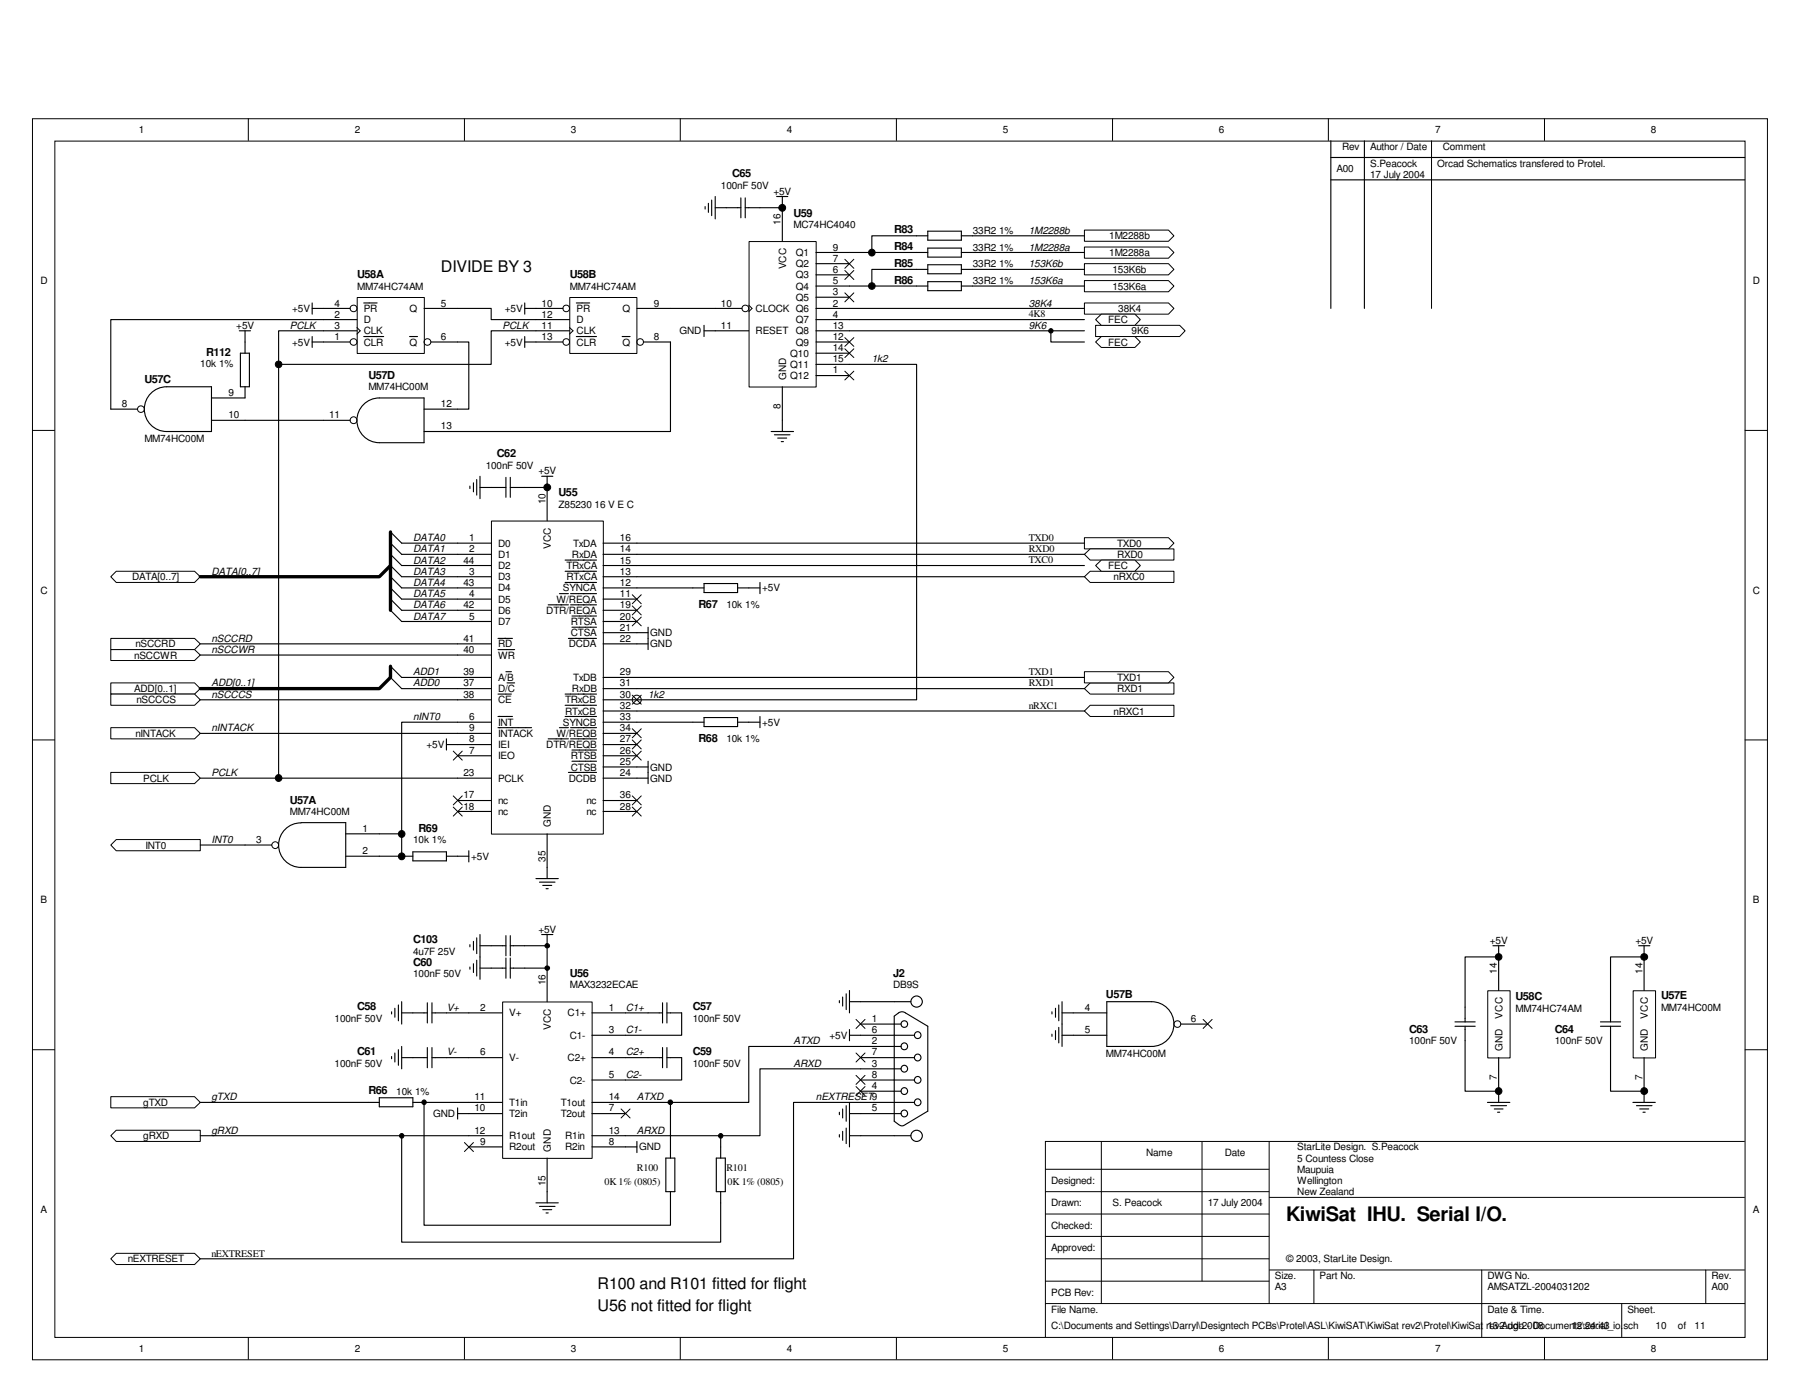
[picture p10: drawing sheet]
<svg xmlns="http://www.w3.org/2000/svg" width="279mm" height="216mm" viewBox="0 0 279 216" stroke-linecap="round" stroke-linejoin="round" font-family="sans-serif">
<g fill="none" stroke="#000" stroke-width=".16">
<path d="M5 18.4h269.2v192.5h-269.2zM38.5 18.4v3.4M72.1 18.4v3.4M105.5 18.4v3.4M139.1 18.4v3.4M172.6 18.4v3.4M206.1 18.4v3.4M239.6 18.4v3.4M8.5 21.9h262.2v185.5h-262.2zM222.1 21.8v26M5 66.8h3.5M270.7 66.8h3.5"/>
<path d="M5 114.8h3.5M270.7 114.8h3.5M5 162.8h3.5M170.9 177v25.2M186.5 177v21.7M196.9 177v25.2M270.7 177h-108.5v30.4M270.7 162.8h3.5M162.2 181.4h34.7M162.2 191.8h34.7M162.2 184.8h34.7M162.2 188.3h34.7"/>
<path d="M162.2 195.2h34.7M162.2 198.7h34.7M196.9 185.7h73.8M196.9 197h73.8M203.8 197v5.2M229.9 197v10.4M264.6 197v5.2M38.5 207.4v3.5M72.1 207.4v3.5M105.5 207.4v3.5M139.1 207.4v3.5M162.2 202.2h108.5"/>
<path d="M172.6 207.4v3.5M206.1 207.4v3.5M239.6 207.4v3.5M251.6 202.2v5.2"/>
</g>
<path d="M206.5 21.8v26M206.5 24.4h64.2M211.7 21.8v26" fill="none" stroke="#000" stroke-width=".17"/>
<path d="M17.2 105.9h13l.9 .9-.9 .9h-13z" fill-rule="evenodd" fill="#fff"/>
<path d="M17.2 105.9h13l.9 .9-.9 .9h-13z" fill="none" stroke="#000" stroke-width=".16"/>
<path d="M17.2 89.5l.8-.9h12.2l.9 .9-.9 .8h-12.2z" fill-rule="evenodd" fill="#fff"/>
<path d="M17.2 89.5l.8-.9h12.2l.9 .9-.9 .8h-12.2z" fill="none" stroke="#000" stroke-width=".16"/>
<path d="M17.2 99h13l.9 .9-.9 .9h-13z" fill-rule="evenodd" fill="#fff"/>
<path d="M17.2 99h13l.9 .9-.9 .9h-13z" fill="none" stroke="#000" stroke-width=".16"/>
<path d="M17.2 100.8h13l.9 .8-.9 .8h-13z" fill-rule="evenodd" fill="#fff"/>
<path d="M17.2 100.8h13l.9 .8-.9 .8h-13z" fill="none" stroke="#000" stroke-width=".16"/>
<path d="M17.2 107.7h13l.9 .8-.9 .9h-13z" fill-rule="evenodd" fill="#fff"/>
<path d="M17.2 107.7h13l.9 .8-.9 .9h-13z" fill="none" stroke="#000" stroke-width=".16"/>
<path d="M17.2 131.1l.8-.9h13.1v1.8h-13.1z" fill-rule="evenodd" fill="#fff"/>
<path d="M17.2 131.1l.8-.9h13.1v1.8h-13.1z" fill="none" stroke="#000" stroke-width=".16"/>
<path d="M17.2 112.9h13l.9 .8-.9 .9h-13z" fill-rule="evenodd" fill="#fff"/>
<path d="M17.2 112.9h13l.9 .8-.9 .9h-13z" fill="none" stroke="#000" stroke-width=".16"/>
<path d="M17.2 170.1h13l.9 .9-.9 .8h-13z" fill-rule="evenodd" fill="#fff"/>
<path d="M17.2 170.1h13l.9 .9-.9 .8h-13z" fill="none" stroke="#000" stroke-width=".16"/>
<path d="M17.2 176.1l.8-.8h13.1v1.7h-13.1z" fill-rule="evenodd" fill="#fff"/>
<path d="M17.2 176.1l.8-.8h13.1v1.7h-13.1z" fill="none" stroke="#000" stroke-width=".16"/>
<path d="M17.2 119.8h13l.9 .9-.9 .8h-13z" fill-rule="evenodd" fill="#fff"/>
<path d="M17.2 119.8h13l.9 .9-.9 .8h-13z" fill="none" stroke="#000" stroke-width=".16"/>
<path d="M168.2 83.4h13.1l.8 .8-.8 .9h-13.1z" fill-rule="evenodd" fill="#fff"/>
<path d="M168.2 83.4h13.1l.8 .8-.8 .9h-13.1z" fill="none" stroke="#000" stroke-width=".16"/>
<path d="M168.2 47h13.1l.8 .8-.8 .9h-13.1z" fill-rule="evenodd" fill="#fff"/>
<path d="M168.2 47h13.1l.8 .8-.8 .9h-13.1z" fill="none" stroke="#000" stroke-width=".16"/>
<path d="M170 50.5h13l.9 .8-.9 .9h-13z" fill-rule="evenodd" fill="#fff"/>
<path d="M170 50.5h13l.9 .8-.9 .9h-13z" fill="none" stroke="#000" stroke-width=".16"/>
<path d="M168.2 86l.9-.9h13v1.8h-13z" fill-rule="evenodd" fill="#fff"/>
<path d="M168.2 86l.9-.9h13v1.8h-13z" fill="none" stroke="#000" stroke-width=".16"/>
<path d="M168.2 89.5l.9-.9h13v1.7h-13z" fill-rule="evenodd" fill="#fff"/>
<path d="M168.2 89.5l.9-.9h13v1.7h-13z" fill="none" stroke="#000" stroke-width=".16"/>
<path d="M168.2 38.3h13.1l.8 .9-.8 .8h-13.1z" fill-rule="evenodd" fill="#fff"/>
<path d="M168.2 38.3h13.1l.8 .9-.8 .8h-13.1z" fill="none" stroke="#000" stroke-width=".16"/>
<path d="M168.2 43.5h13.1l.8 .9-.8 .9h-13.1z" fill-rule="evenodd" fill="#fff"/>
<path d="M168.2 43.5h13.1l.8 .9-.8 .9h-13.1z" fill="none" stroke="#000" stroke-width=".16"/>
<path d="M168.2 106.8l.9-.9h13v1.8h-13z" fill-rule="evenodd" fill="#fff"/>
<path d="M168.2 106.8l.9-.9h13v1.8h-13z" fill="none" stroke="#000" stroke-width=".16"/>
<path d="M168.2 110.3l.9-.9h13v1.7h-13z" fill-rule="evenodd" fill="#fff"/>
<path d="M168.2 110.3l.9-.9h13v1.7h-13z" fill="none" stroke="#000" stroke-width=".16"/>
<path d="M168.2 35.7h13.1l.8 .9-.8 .8h-13.1z" fill-rule="evenodd" fill="#fff"/>
<path d="M168.2 35.7h13.1l.8 .9-.8 .8h-13.1z" fill="none" stroke="#000" stroke-width=".16"/>
<path d="M168.2 40.9h13.1l.8 .9-.8 .8h-13.1z" fill-rule="evenodd" fill="#fff"/>
<path d="M168.2 40.9h13.1l.8 .9-.8 .8h-13.1z" fill="none" stroke="#000" stroke-width=".16"/>
<path d="M168.2 104.2h13.1l.8 .9-.8 .8h-13.1z" fill-rule="evenodd" fill="#fff"/>
<path d="M168.2 104.2h13.1l.8 .9-.8 .8h-13.1z" fill="none" stroke="#000" stroke-width=".16"/>
<path d="M17.2 195.2l.8-.8h12.2l.9 .8-.9 .9h-12.2z" fill-rule="evenodd" fill="#fff"/>
<path d="M17.2 195.2l.8-.8h12.2l.9 .8-.9 .9h-12.2z" fill="none" stroke="#000" stroke-width=".16"/>
<path d="M76.3 80.9h17.3v48.5h-17.3z" fill="#fff"/>
<g fill="none" stroke="#000" stroke-width=".16">
<path d="M76.2 80.8h17.4v48.6h-17.4zM70.3 116.5l1.4 1.4M71.7 116.5l-1.4 1.4M70.3 125.2l1.4 1.4M70.3 123.4l1.4 1.4M71.7 125.2l-1.4 1.4M71.7 123.4l-1.4 1.4M98.1 123.4l1.4 1.4M98.1 125.2l1.4 1.4M99.5 123.4l-1.4 1.4M99.5 125.2l-1.4 1.4"/>
<circle cx="21.9" cy="63.5" r=".52"/>
<circle cx="42.7" cy="131.1" r=".52"/>
<circle cx="182.7" cy="158.8" r=".52"/>
</g>
<g fill="none" stroke="#000" stroke-width=".17">
<path d="M17.2 63.5h4.1M23.4 61a3.5 3.5 0 0 1 2.5-1h6.9v6.9h-6.9a3.5 3.5 0 0 1-3.2-2.1 3.5 3.5 0 0 1 .7-3.8zM32.8 61.7h5.2M32.8 65.2h5.2M72.9 75.4v.4M73.4 74.9v1.4M74 74.4v2.4M74.5 75.6h4M74.5 73.9v3.4M78.5 74v3.1M79.2 75.6h5.7M79.2 74v3.1"/>
<path d="M84 73.9h1.8M84.9 73.9v6.9M31.1 99.9h45.1M60.6 82.5l1.7 1.7h13.9M60.6 84.2l1.7 1.8h13.9M60.6 86l1.7 1.7h13.9M60.6 87.7l1.7 1.8h13.9M60.6 89.5l1.7 1.7h13.9M60.6 91.2l1.7 1.7h13.9M60.6 92.9l1.7 1.8h13.9M60.6 94.7l1.7 1.7h13.9M77.3 99h2.2"/>
<path d="M85 93.8h3.2M86.8 92.1h1.4M87.7 86.9h4.8M87.7 88.6h4.8M87.7 90.3h4.8M88.2 99h4.3M88.5 92.1h4M88.5 93.8h4M88.7 95.5h3.8M88.7 97.3h3.8M93.6 84.2h5.2M93.6 86h5.2"/>
<path d="M93.6 87.7h5.2M93.6 89.5h5.2M93.6 91.2h5.2M93.6 92.9h5.2M93.6 94.7h5.2M93.6 96.4h5.2M93.6 99.9h5.2M93.6 98.1h5.2M31.1 101.6h45.1M31.1 108.5h45.1M31.1 113.7h45.1M60.6 103.3l1.7 1.8h13.9"/>
<path d="M60.6 105.1l1.7 1.7h13.9M69.3 115.5h6.9M69.3 114.6v1.7M71 112h5.2M71 117.2h5.2M77.3 100.8h2.5M77.3 107.7h2M77.3 111.1h2.2M77.3 112.9h5.2M78.5 104.2h.8M78.7 105.9h1.1M85 114.6h3.2"/>
<path d="M86.8 112.9h1.4M87.7 107.7h4.8M87.7 111.1h4.8M87.7 109.4h4.8M88.2 119.8h4.3M88.5 112.9h4M88.5 114.6h4M88.7 116.3h3.8M88.7 118.1h3.8M93.6 105.1h5.2M93.6 106.8h5.2M93.6 108.5h5.2"/>
<path d="M93.6 112h5.2M93.6 113.7h5.2M93.6 115.5h5.2M93.6 117.2h5.2M93.6 110.3h5.2M93.6 119h5.2M31.1 120.7h45.1M38 131.1h4.2M46.7 127.6h6.9v6.9h-6.9a3.5 3.5 0 0 1-3.5-3.4 3.5 3.5 0 0 1 3.5-3.5M53.6 129.3h5.2M53.6 132.8h5.2M71 124.2h5.2"/>
<path d="M71 125.9h5.2M83.1 136.3h3.5M83.7 136.8h2.4M84.2 137.3h1.4M84.7 137.8h.3M84.9 129.3v7M93.6 120.7h5.2M93.6 124.2h5.2M93.6 125.9h5.2M166.5 157.1h5.2M171.7 155.4h6.9a3.5 3.5 0 0 1 3.5 3.4 3.5 3.5 0 0 1-3.5 3.5h-6.9zM183.2 158.8h4.1"/>
<path d="M166.5 160.6h5.2"/>
</g>
<path d="M60.6 87.7l-1.8 1.8h-27.7M60.6 82.5v12.2M60.6 103.3v1.8l-1.8 1.7h-27.7" fill="none" stroke="#000" stroke-width=".52"/>
<path d="M253.4 153.7h3.4v10.4h-3.4z" fill="#fff"/>
<path d="M253.4 153.7h3.4v10.4h-3.4z" fill="none" stroke="#000" stroke-width=".16"/>
<g fill="none" stroke="#000" stroke-width=".17">
<path d="M98.8 86h69.4M98.8 84.2h69.4M71 112h-8.7v20.8h-3.5M98.8 106.8h69.4M98.8 105.1h69.4M31.1 131.1h6.9M58.8 129.3h3.5M62.3 132.8h1.8M64.1 132.1h5.2v1.4h-5.2zM69.3 132.8h3.4M72.7 132v1.7M248.3 159.2h3.1"/>
<path d="M248.3 158.5h3.1M249.9 159.2v10h5.2M254.2 146.7h1.7M255.1 148.4h-5.2v10.1M255.1 146.7v6.9M253.3 171h3.5M253.9 171.5h2.4M254.4 172h1.4M254.9 172.5h.3M255.1 164v7"/>
</g>
<path d="M55.5 46.2h10.3v8.6h-10.3z" fill="#fff"/>
<g fill="none" stroke="#000" stroke-width=".16">
<path d="M55.4 50.8l.5 .5-.5 .5M55.4 46.1h10.4v8.7h-10.4z"/>
<circle cx="54.9" cy="53" r=".52"/>
<circle cx="54.9" cy="47.8" r=".52"/>
<circle cx="66.3" cy="53" r=".52"/>
</g>
<path d="M50.2 47.8h4.1M50.2 51.3h5.2M50.2 49.6h5.2M50.2 53h4.1M56.4 47h2.1M56.4 52.2h3.1M63.5 52.2h1.3M65.8 47.8h5.2M66.8 53h4.2" fill="none" stroke="#000" stroke-width=".17"/>
<path d="M88.4 46.2h10.4v8.6h-10.4z" fill="#fff"/>
<g fill="none" stroke="#000" stroke-width=".16">
<path d="M88.3 50.8l.6 .5-.6 .5M88.4 46.1h10.4v8.7h-10.4z"/>
<circle cx="87.8" cy="53" r=".51"/>
<circle cx="87.8" cy="47.8" r=".51"/>
<circle cx="99.3" cy="53" r=".51"/>
</g>
<path d="M83.1 47.8h4.2M83.1 51.3h5.2M83.1 49.6h5.2M83.1 53h4.2M89.4 47h2.1M89.4 52.2h3.1M96.5 52.2h1.2M98.8 47.8h5.2M99.8 53h4.2" fill="none" stroke="#000" stroke-width=".17"/>
<path d="M230.8 153.7h3.5v10.4h-3.5z" fill="#fff"/>
<g fill="none" stroke="#000" stroke-width=".16">
<path d="M186.6 158.1l1.4 1.4M188 158.1l-1.4 1.4M230.8 153.7h3.5v10.4h-3.5z"/>
<circle cx="54.8" cy="65.2" r=".53"/>
</g>
<g fill="none" stroke="#000" stroke-width=".17">
<path d="M48.4 47v1.7M48.4 52.2v1.7M48.4 47.8h1.8M48.4 53h1.8M50.2 51.3h-7v69.4M71 53h1.7v10.5h-6.9M71 47.8h5.2v1.8h6.9M81.4 47.8h1.7M81.4 53h1.7M81.4 47v1.7M81.4 52.2v1.7M83.1 51.3h-6.9v5.2h-33"/>
<path d="M104 53v13.9h-38.2M104 47.8h7M50.2 65.2h4.1M56.4 62.7a3.5 3.5 0 0 1 2.4-1h7v7h-7a3.5 3.5 0 0 1-3.2-2.2 3.5 3.5 0 0 1 .8-3.8zM163.2 156.9v.4M163.7 156.4v1.4M163.7 159.9v1.3M164.3 155.9v2.4M164.3 159.3v2.5M164.8 155.4v6.9M164.8 157.1h1.7M225.7 159.2h3.2"/>
<path d="M225.7 158.5h3.2M227.3 159.2v10h5.2M231.6 146.7h1.8M232.5 148.4h-5.2v10.1M232.5 146.7v6.9M163.2 160.4v.3M164.8 160.6h1.7M230.8 171h3.4M231.3 171.5h2.4M231.8 172h1.4M232.3 172.5h.4M232.5 164v7"/>
</g>
<path d="M116.2 37.5h10.4v22.5h-10.4z" fill="#fff"/>
<g fill="none" stroke="#000" stroke-width=".16">
<path d="M116.2 37.5h10.4v22.5h-10.4zM116.2 47.3l.5 .5-.5 .5M131.1 40.2l1.4 1.4M131.1 42l1.4 1.3M131.1 45.4l1.4 1.4M131.1 52.4l1.4 1.3M131.1 54.1l1.4 1.4M131.1 57.6l1.4 1.3M132.5 40.2l-1.4 1.4M132.5 42l-1.4 1.3M132.5 45.4l-1.4 1.4M132.5 52.4l-1.4 1.3"/>
<path d="M132.5 54.1l-1.4 1.4M132.5 57.6l-1.4 1.3M98.1 95.7l1.4 1.4M98.1 94l1.4 1.4M98.1 92.2l1.4 1.4M99.5 95.7l-1.4 1.4M99.5 94l-1.4 1.4M99.5 92.2l-1.4 1.4M98.1 116.5l1.4 1.4M98.1 114.8l1.4 1.4M98.1 113l1.4 1.4M99.5 116.5l-1.4 1.4"/>
<path d="M99.5 114.8l-1.4 1.4M99.5 113l-1.4 1.4"/>
<circle cx="115.6" cy="47.8" r=".52"/>
</g>
<g fill="none" stroke="#000" stroke-width=".17">
<path d="M109.4 32v.4M109.9 31.5v1.4M110.4 31v2.4M111 32.2h3.9M111 30.5v3.5M114.9 30.7v3.1M115.6 32.2h5.8M115.6 30.7v3.1M120.5 30.5h1.7M121.4 30.5v6.9M126.6 39.2h17.3M143.9 36.6h-8.6v2.6"/>
<path d="M143.9 35.9h5.2v1.4h-5.2zM143.9 38.5h5.2v1.4h-5.2zM149.1 39.2h19.1M149.1 36.6h19.1M109.2 51.3h7M109.2 50.5v1.7M111 47.8h4.1M121.4 60v6.9M126.6 56.5h15.6v52h-43.4M126.6 51.3h41.6M126.6 47.8h41.6M126.6 40.9h5.2"/>
<path d="M126.6 42.6h5.2M126.6 44.4h17.3M126.6 46.1h5.2M126.6 49.6h5.2M126.6 53h5.2M126.6 54.8h5.2M126.6 58.3h5.2M143.9 41.8h-8.6v2.6M143.9 41.1h5.2v1.4h-5.2zM143.9 43.7h5.2v1.4h-5.2zM149.1 44.4h19.1M149.1 41.8h19.1"/>
<path d="M119.6 66.9h3.5M120.1 67.4h2.5M120.7 67.9h1.3M121.2 68.5h.3M98.8 89.5h69.4M98.8 91.2h10.4M98.8 98.1h1.7M98.8 99.9h1.7M100.5 97.3v3.5M109.2 90.5h5.2v1.4h-5.2zM114.4 91.2h3.5M117.9 90.3v1.8"/>
<path d="M98.8 110.3h69.4M98.8 112h10.4M98.8 119h1.7M100.5 118.1v3.4M109.2 111.3h5.2v1.4h-5.2zM114.4 112h3.5M117.9 111.1v1.8M98.8 120.7h1.7"/>
</g>
<path d="M78 155.4h13.9v24.3h-13.9z" fill="#fff"/>
<g fill="none" stroke="#000" stroke-width=".16">
<path d="M98.1 107.8l1.4 1.4M99.5 107.8l-1.4 1.4M78 155.4h13.9v24.3h-13.9zM132.8 158.1l1.4 1.4M134.2 158.1l-1.4 1.4M72.1 177.2l1.3 1.4M73.4 177.2l-1.3 1.4M96.4 172l1.3 1.4M97.7 172l-1.3 1.4M132.8 163.3l1.4 1.4M132.8 166.8l1.4 1.4M132.8 168.5l1.4 1.4"/>
<path d="M134.2 163.3l-1.4 1.4M134.2 166.8l-1.4 1.4M134.2 168.5l-1.4 1.4"/>
<circle cx="121.4" cy="32.2" r=".52"/>
<circle cx="135.2" cy="39.2" r=".52"/>
<circle cx="43.2" cy="56.5" r=".51"/>
<circle cx="135.3" cy="44.4" r=".51"/>
<circle cx="84.9" cy="75.6" r=".53"/>
<circle cx="98.8" cy="108.5" r=".7"/>
<circle cx="43.2" cy="120.7" r=".52"/>
<circle cx="62.3" cy="129.3" r=".52"/>
<circle cx="62.3" cy="132.8" r=".52"/>
<circle cx="84.9" cy="146.7" r=".35"/>
<circle cx="84.9" cy="150.2" r=".35"/>
<circle cx="232.5" cy="148.4" r=".51"/>
<circle cx="255.1" cy="148.4" r=".53"/>
<circle cx="62.3" cy="176.2" r=".35"/>
<circle cx="65.8" cy="171" r=".35"/>
<circle cx="104" cy="171" r=".36"/>
<circle cx="111.8" cy="176.2" r=".35"/>
<circle cx="232.5" cy="169.2" r=".52"/>
<circle cx="255.1" cy="169.2" r=".53"/>
</g>
<g fill="none" stroke="#000" stroke-width=".17">
<path d="M206.5 27.9h64.2M37.1 51.3h1.8M38 51.3v1.7M50.2 49.6h-33v13.9M131.8 49.6h36.4M38 65.2h12.2M60.7 156.9v.4M61.3 156.4v1.4M61.8 155.9v2.4M62.3 157.1h4M62.3 155.4v3.4M66.3 155.5v3.2"/>
<path d="M67 157.1h10.9M67 155.5v3.2M72.9 146.5v.4M72.9 150v.3M73.4 146v1.4M73.4 149.5v1.3M74 145.5v2.4M74 148.9v2.5M74.5 150.2h4M74.5 144.9v7M74.5 146.7h4M78.5 145.1v3.2"/>
<path d="M78.5 148.6v3.1M79.2 145.1v3.2M79.2 148.6v3.1M79.2 146.7h5.7M84 144.9h1.8M84.9 146.7v3.5h-5.7M84.9 144.9v1.8M84.9 150.2v5.2M91.8 157.1h11M102.8 155.5v3.2M103.5 157.1h2.2v3.5h-13.9M103.5 155.5v3.2"/>
<path d="M130.2 155.2v.3M130.7 154.6v1.4M131.3 154.1v2.5M131.8 155.4h9.5M131.8 153.6v3.5M131.8 159.7v1.7M133.5 158.8h6.3M138.7 157.6a1.64 1.64 0 0 1 1.3-.7l.3 .1 3.6 2.2v13.1l-3.6 2.2-.3 .1a1.96 1.96 0 0 1-1.3-.7zM31.1 171h27.7M31.1 176.1h46.8M58.8 170.3h5.3v1.4h-5.3zM60.7 163.9v.3"/>
<path d="M61.3 163.3v1.4M61.8 162.8v2.4M62.3 176.1v16.6h49.5v-7.9M62.3 164h4M62.3 162.3v3.5M64.1 171h13.8M65.8 171v19h38.2v-5.2M66.3 162.5v3.1M67 164h10.9M67 162.5v3.1M71 172.7h6.9M71 171.8v1.8"/>
<path d="M72.7 177.9h5.2M84.9 179.6v7M91.8 164h11M91.8 172.7h5.2M91.8 177.9h7M98.8 177v1.8M102.8 162.5v3.1M103.3 179.6h1.4v5.2h-1.4zM103.5 164h2.2v3.5h-13.9M103.5 162.5v3.1M104 171v8.6M111.1 179.6h1.4v5.2h-1.4z"/>
<path d="M111.8 176.1v3.5M130.2 172.5v.4M130.2 176v.4M130.7 172v1.4M130.7 175.5v1.4M131.3 171.5v2.4M131.3 175v2.4M131.8 172.7h8M131.8 176.1h9.5M131.8 160.6h10.1M131.8 171v6.9M133.5 164h8.4"/>
<path d="M133.5 167.5h8.4M133.5 169.2h6.3M139.8 162.3h-23.6v8.7h-24.4M139.8 165.8h-21.9v10.3h-26.1M141.9 171h-18.8v24.2h-92M83.1 186.6h3.5M83.7 187.1h2.4M84.2 187.6h1.4M84.7 188.1h.3"/>
<circle cx="140.3" cy="158.8" r=".51"/>
<circle cx="142.2" cy="155.4" r=".88"/>
<circle cx="140.3" cy="162.3" r=".52"/>
<circle cx="140.3" cy="169.2" r=".52"/>
<circle cx="140.3" cy="165.8" r=".52"/>
<circle cx="140.3" cy="172.7" r=".52"/>
<circle cx="142.2" cy="176.2" r=".88"/>
<circle cx="142.4" cy="160.6" r=".52"/>
<circle cx="142.4" cy="167.5" r=".52"/>
<circle cx="142.4" cy="171" r=".52"/>
<circle cx="142.4" cy="164" r=".52"/>
</g>
<g fill="#000">
<circle cx="121.4" cy="32.2" r=".52"/>
<circle cx="135.2" cy="39.2" r=".52"/>
<circle cx="43.2" cy="56.5" r=".51"/>
<circle cx="135.3" cy="44.4" r=".51"/>
<circle cx="84.9" cy="75.6" r=".53"/>
<circle cx="43.2" cy="120.7" r=".52"/>
<circle cx="62.3" cy="129.3" r=".52"/>
<circle cx="62.3" cy="132.8" r=".52"/>
<circle cx="84.9" cy="146.7" r=".35"/>
<circle cx="84.9" cy="150.2" r=".35"/>
<circle cx="232.5" cy="148.4" r=".51"/>
<circle cx="255.1" cy="148.4" r=".53"/>
<circle cx="62.3" cy="176.2" r=".35"/>
<circle cx="65.8" cy="171" r=".35"/>
<circle cx="104" cy="171" r=".36"/>
<circle cx="111.8" cy="176.2" r=".35"/>
<circle cx="232.5" cy="169.2" r=".52"/>
<circle cx="255.1" cy="169.2" r=".53"/>
</g>
<path d="M170 49.6l.9-.9h5.2l.8 .9-.8 .9h-5.2z" fill-rule="evenodd" fill="#fff"/>
<path d="M170 49.6l.9-.9h5.2l.8 .9-.8 .9h-5.2z" fill="none" stroke="#000" stroke-width=".16"/>
<path d="M170 87.7l.9-.8h5.2l.8 .8-.8 .9h-5.2z" fill-rule="evenodd" fill="#fff"/>
<path d="M170 87.7l.9-.8h5.2l.8 .8-.8 .9h-5.2z" fill="none" stroke="#000" stroke-width=".16"/>
<path d="M98.8 87.7h69.4" fill="none" stroke="#000" stroke-width=".17"/>
<path d="M170 53l.9-.8h5.2l.8 .8-.8 .9h-5.2z" fill-rule="evenodd" fill="#fff"/>
<g fill="none" stroke="#000" stroke-width=".16">
<path d="M170 53l.9-.8h5.2l.8 .8-.8 .9h-5.2z"/>
<circle cx="163" cy="51.3" r=".34"/>
</g>
<path d="M37.3 54.8h1.4v5.2h-1.4zM38 53v1.8M38 60v1.7M163 51.3v1.7h5.2" fill="none" stroke="#000" stroke-width=".17"/>
<circle cx="163" cy="51.3" r=".34" fill="#000"/>
<text font-size="3.1" x="199.5" y="189.4">KiwiSat IHU. Serial I/O.</text>
<g font-size="2.5">
<text x="68.4" y="42.1">DIVIDE BY 3</text>
<text x="92.7" y="199.9">R100 and R101 fitted for flight</text>
<text x="92.7" y="203.4">U56 not fitted for flight</text>
</g>
<g font-size="1.7">
<text x="113.6" y="27.5">C65</text>
<text x="123.1" y="33.6">U59</text>
<text x="138.7" y="36.2">R83</text>
<text x="138.7" y="38.8">R84</text>
<text x="138.7" y="41.4">R85</text>
<text x="55.4" y="43.1">U58A</text>
<text x="88.4" y="43.1">U58B</text>
<text x="138.7" y="44">R86</text>
<text x="22.4" y="59.4">U57C</text>
<text x="32" y="55.3">R112</text>
<text x="57.1" y="58.8">U57D</text>
<text x="77.1" y="70.9">C62</text>
<text x="86.7" y="77">U55</text>
<text x="108.4" y="94.3">R67</text>
<text x="108.4" y="115.1">R68</text>
<text x="45" y="124.6">U57A</text>
<text x="64.9" y="129">R69</text>
<text x="64.1" y="149.8">C60</text>
<text x="64.1" y="146.3">C103</text>
<text x="88.4" y="151.5">U56</text>
<text x="138.6" y="151.5">J2</text>
<text x="171.6" y="154.8">U57B</text>
<text x="235.1" y="155.2">U58C</text>
<text x="257.7" y="155">U57E</text>
<text x="55.4" y="156.7">C58</text>
<text x="107.5" y="156.7">C57</text>
<text x="218.6" y="160.2">C63</text>
<text x="241.2" y="160.2">C64</text>
<text x="55.4" y="163.7">C61</text>
<text x="107.5" y="163.7">C59</text>
<text x="57.1" y="169.8">R66</text>
</g>
<g font-size="1.6">
<text x="21.5" y="20.7">1</text>
<text x="55" y="20.7">2</text>
<text x="88.6" y="20.7">3</text>
<text x="122.1" y="20.7">4</text>
<text x="155.6" y="20.7">5</text>
<text x="189.1" y="20.7">6</text>
<text x="208.2" y="23.2">Rev</text>
<text x="212.6" y="23.2">Author / Date</text>
<text x="222.6" y="20.7">7</text>
<text x="223.8" y="23.2">Comment</text>
<text x="256.1" y="20.7">8</text>
<text x="111.8" y="29.3">100nF 50V</text>
<text x="207.3" y="26.7">A00</text>
<text x="212.6" y="25.9">S.Peacock</text>
<text x="212.6" y="27.6">17 July 2004</text>
<text x="223" y="25.9">Orcad Schematics transfered to Protel.</text>
<text x="120" y="30.2">+5V</text>
<text x="121.1" y="34.8" transform="rotate(-90 121.1 34.8)">16</text>
<text x="123.1" y="35.4">MC74HC4040</text>
<text x="122" y="41.8" transform="rotate(-90 122 41.8)">VCC</text>
<text x="123.4" y="39.7">Q1</text>
<text x="123.4" y="41.4">Q2</text>
<text x="129.2" y="38.9">9</text>
<text x="129.2" y="40.6">7</text>
<text x="150.9" y="36.2">33R2 1%</text>
<text x="150.9" y="38.9">33R2 1%</text>
<text x="150.9" y="41.4">33R2 1%</text>
<text x="159.6" y="38.9">1M2288a</text>
<text x="159.6" y="36.2">1M2288b</text>
<text x="159.6" y="41.4">153K6b</text>
<text x="172.1" y="39.7">1M2288a</text>
<text x="172.1" y="37.1">1M2288b</text>
<text x="6.3" y="44.1">D</text>
<text x="51.9" y="47.5">4</text>
<text x="55.4" y="44.9">MM74HC74AM</text>
<text x="68.4" y="47.5">5</text>
<text x="84" y="47.5">10</text>
<text x="88.4" y="44.9">MM74HC74AM</text>
<text x="101.4" y="47.5">9</text>
<text x="111.8" y="47.5">10</text>
<text x="123.4" y="43.2">Q3</text>
<text x="123.4" y="44.9">Q4</text>
<text x="123.4" y="46.7">Q5</text>
<text x="129.2" y="42.3">6</text>
<text x="129.2" y="44.1">5</text>
<text x="129.2" y="45.8">3</text>
<text x="129.2" y="47.5">2</text>
<text x="150.9" y="44.1">33R2 1%</text>
<text x="159.6" y="44.1">153K6a</text>
<text x="159.6" y="47.5">38K4</text>
<text x="172.6" y="44.9">153K6a</text>
<text x="172.6" y="42.3">153K6b</text>
<text x="271.9" y="44.1">D</text>
<text x="36.7" y="51">+5V</text>
<text x="45" y="51">PCLK</text>
<text x="45.3" y="48.4">+5V</text>
<text x="45.3" y="53.6">+5V</text>
<text x="51.9" y="51">3</text>
<text x="51.9" y="49.3">2</text>
<text x="51.9" y="52.7">1</text>
<text x="56.4" y="48.4">PR</text>
<text x="56.4" y="51.9">CLK</text>
<text x="56.4" y="50.1">D</text>
<text x="56.4" y="53.6">CLR</text>
<text x="63.5" y="48.4">Q</text>
<text x="63.5" y="53.6">Q</text>
<text x="68.4" y="52.7">6</text>
<text x="78" y="51">PCLK</text>
<text x="78.3" y="48.4">+5V</text>
<text x="78.3" y="53.6">+5V</text>
<text x="84" y="51">11</text>
<text x="84" y="49.3">12</text>
<text x="84" y="52.7">13</text>
<text x="89.5" y="48.4">PR</text>
<text x="89.5" y="51.9">CLK</text>
<text x="89.5" y="50.1">D</text>
<text x="89.5" y="53.6">CLR</text>
<text x="96.6" y="48.4">Q</text>
<text x="96.6" y="53.6">Q</text>
<text x="101.4" y="52.7">8</text>
<text x="105.4" y="51.9">GND</text>
<text x="111.8" y="51">11</text>
<text x="117.2" y="51.9">RESET</text>
<text x="117.2" y="48.4">CLOCK Q6</text>
<text x="123.4" y="50.1">Q7</text>
<text x="123.4" y="51.9">Q8</text>
<text x="123.4" y="53.6">Q9</text>
<text x="129.2" y="49.3">4</text>
<text x="129.2" y="51">13</text>
<text x="129.2" y="52.7">12</text>
<text x="159.6" y="49.2">4K8</text>
<text x="159.6" y="51">9K6</text>
<text x="171.9" y="50.1">FEC</text>
<text x="171.9" y="53.6">FEC</text>
<text x="173.5" y="48.4">38K4</text>
<text x="175.6" y="51.9">9K6</text>
<text x="31.1" y="56.9">10k 1%</text>
<text x="122" y="59" transform="rotate(-90 122 59)">GND</text>
<text x="122.6" y="55.3">Q10</text>
<text x="122.6" y="57.1">Q11</text>
<text x="122.6" y="58.8">Q12</text>
<text x="129.2" y="54.5">14</text>
<text x="129.2" y="56.2">15</text>
<text x="129.2" y="57.9">1</text>
<text x="135.3" y="56.2">1k2</text>
<text x="18.9" y="63.1">8</text>
<text x="35.4" y="61.4">9</text>
<text x="35.4" y="64.9">10</text>
<text x="51.1" y="64.9">11</text>
<text x="57.1" y="60.5">MM74HC00M</text>
<text x="68.4" y="63.1">12</text>
<text x="121.1" y="63.5" transform="rotate(-90 121.1 63.5)">8</text>
<text x="22.4" y="68.5">MM74HC00M</text>
<text x="68.4" y="66.6">13</text>
<text x="75.4" y="72.7">100nF 50V</text>
<text x="83.5" y="73.5">+5V</text>
<text x="64.1" y="83.9">DATA0</text>
<text x="72.8" y="83.9">1</text>
<text x="84.6" y="78.2" transform="rotate(-90 84.6 78.2)">10</text>
<text x="86.7" y="78.7">Z85230 16 V E C</text>
<text x="96.2" y="83.9">16</text>
<text x="159.6" y="83.9">TXD0</text>
<text x="32.8" y="89.2">DATA[0..7]</text>
<text x="64.1" y="85.7">DATA1</text>
<text x="64.1" y="87.4">DATA2</text>
<text x="64.1" y="89.2">DATA3</text>
<text x="71.9" y="87.4">44</text>
<text x="72.8" y="85.7">2</text>
<text x="72.8" y="89.2">3</text>
<text x="77.3" y="84.8">D0</text>
<text x="77.3" y="86.5">D1</text>
<text x="77.3" y="88.3">D2</text>
<text x="85.5" y="85.1" transform="rotate(-90 85.5 85.1)">VCC</text>
<text x="87.9" y="88.3">TRxCA</text>
<text x="88.7" y="86.5">RxDA</text>
<text x="88.9" y="84.8">TxDA</text>
<text x="96.2" y="87.4">15</text>
<text x="96.2" y="89.2">13</text>
<text x="96.2" y="85.7">14</text>
<text x="159.6" y="87.4">TXC0</text>
<text x="159.6" y="85.6">RXD0</text>
<text x="171.9" y="88.3">FEC</text>
<text x="173.3" y="84.8">TXD0</text>
<text x="173.3" y="86.5">RXD0</text>
<text x="6.3" y="92.1">C</text>
<text x="20.5" y="90">DATA[0..7]</text>
<text x="64.1" y="90.9">DATA4</text>
<text x="64.1" y="92.6">DATA5</text>
<text x="64.1" y="94.4">DATA6</text>
<text x="71.9" y="90.9">43</text>
<text x="71.9" y="94.4">42</text>
<text x="72.8" y="92.6">4</text>
<text x="77.3" y="90">D3</text>
<text x="77.3" y="91.7">D4</text>
<text x="77.3" y="93.5">D5</text>
<text x="77.3" y="95.2">D6</text>
<text x="84.8" y="95.2">DTR/REQA</text>
<text x="86.3" y="93.5">W/REQA</text>
<text x="87.3" y="91.7">SYNCA</text>
<text x="87.9" y="90">RTxCA</text>
<text x="96.2" y="92.6">11</text>
<text x="96.2" y="90.9">12</text>
<text x="96.2" y="94.4">19</text>
<text x="112.7" y="94.4">10k 1%</text>
<text x="118.2" y="91.7">+5V</text>
<text x="172.8" y="90">nRXC0</text>
<text x="271.9" y="92.1">C</text>
<text x="21" y="100.4">nSCCRD</text>
<text x="32.8" y="99.6">nSCCRD</text>
<text x="32.8" y="101.3">nSCCWR</text>
<text x="64.1" y="96.1">DATA7</text>
<text x="71.9" y="99.6">41</text>
<text x="71.9" y="101.3">40</text>
<text x="72.8" y="96.1">5</text>
<text x="77.3" y="96.9">D7</text>
<text x="77.3" y="100.4">RD</text>
<text x="88.2" y="100.4">DCDA</text>
<text x="88.6" y="96.9">RTSA</text>
<text x="88.6" y="98.7">CTSA</text>
<text x="96.2" y="96.1">20</text>
<text x="96.2" y="97.8">21</text>
<text x="96.2" y="99.6">22</text>
<text x="100.9" y="98.7">GND</text>
<text x="100.9" y="100.4">GND</text>
<text x="20.8" y="107.4">ADD[0..1]</text>
<text x="20.8" y="102.2">nSCCWR</text>
<text x="32.8" y="106.5">ADD[0..1]</text>
<text x="64.1" y="104.7">ADD1</text>
<text x="64.1" y="106.5">ADD0</text>
<text x="71.9" y="104.7">39</text>
<text x="71.9" y="106.5">37</text>
<text x="77.3" y="102.2">WR</text>
<text x="77.3" y="105.6">A/B</text>
<text x="77.3" y="107.4">D/C</text>
<text x="88.7" y="107.4">RxDB</text>
<text x="88.9" y="105.6">TxDB</text>
<text x="96.2" y="104.7">29</text>
<text x="96.2" y="106.5">31</text>
<text x="159.6" y="104.7">TXD1</text>
<text x="159.6" y="106.4">RXD1</text>
<text x="173.3" y="107.4">RXD1</text>
<text x="173.3" y="105.6">TXD1</text>
<text x="21.2" y="109.1">nSCCCS</text>
<text x="32.8" y="108.2">nSCCCS</text>
<text x="32.8" y="113.4">nINTACK</text>
<text x="64.1" y="111.7">nINT0</text>
<text x="71.9" y="108.2">38</text>
<text x="72.8" y="111.7">6</text>
<text x="72.8" y="113.4">9</text>
<text x="77.3" y="109.1">CE</text>
<text x="77.3" y="112.6">INT</text>
<text x="87.3" y="112.6">SYNCB</text>
<text x="87.7" y="109.1">TRxCB</text>
<text x="87.7" y="110.8">RTxCB</text>
<text x="96.2" y="108.2">30</text>
<text x="96.2" y="109.9">32</text>
<text x="96.2" y="113.4">34</text>
<text x="96.2" y="111.7">33</text>
<text x="100.5" y="108.2">1k2</text>
<text x="118.2" y="112.6">+5V</text>
<text x="159.6" y="109.9">nRXC1</text>
<text x="172.8" y="110.8">nRXC1</text>
<text x="21" y="114.3">nINTACK</text>
<text x="66.2" y="116">+5V</text>
<text x="72.8" y="115.1">8</text>
<text x="72.8" y="116.9">7</text>
<text x="77.3" y="114.3">INTACK</text>
<text x="77.3" y="116">IEI</text>
<text x="77.3" y="117.8">IEO</text>
<text x="84.8" y="116">DTR/REQB</text>
<text x="86.3" y="114.3">W/REQB</text>
<text x="88.6" y="117.8">RTSB</text>
<text x="88.6" y="119.5">CTSB</text>
<text x="96.2" y="116.9">26</text>
<text x="96.2" y="118.6">25</text>
<text x="96.2" y="115.1">27</text>
<text x="100.9" y="119.5">GND</text>
<text x="112.7" y="115.1">10k 1%</text>
<text x="22.2" y="121.2">PCLK</text>
<text x="32.8" y="120.4">PCLK</text>
<text x="71.9" y="120.4">23</text>
<text x="71.9" y="123.8">17</text>
<text x="71.9" y="125.6">18</text>
<text x="77.3" y="121.2">PCLK</text>
<text x="77.3" y="124.7">nc</text>
<text x="88.2" y="121.2">DCDB</text>
<text x="91" y="124.7">nc</text>
<text x="96.2" y="120.4">24</text>
<text x="96.2" y="125.6">28</text>
<text x="96.2" y="123.8">36</text>
<text x="100.9" y="121.2">GND</text>
<text x="22.6" y="131.6">INT0</text>
<text x="32.8" y="130.8">INT0</text>
<text x="39.8" y="130.8">3</text>
<text x="45" y="126.4">MM74HC00M</text>
<text x="56.3" y="129">1</text>
<text x="64.1" y="130.8">10k 1%</text>
<text x="77.3" y="126.4">nc</text>
<text x="85.5" y="128.3" transform="rotate(-90 85.5 128.3)">GND</text>
<text x="91" y="126.4">nc</text>
<text x="56.3" y="132.5">2</text>
<text x="73.1" y="133.3">+5V</text>
<text x="84.6" y="133.7" transform="rotate(-90 84.6 133.7)">35</text>
<text x="6.3" y="140.1">B</text>
<text x="271.9" y="140.1">B</text>
<text x="64.1" y="148.1">4u7F 25V</text>
<text x="83.5" y="144.7">+5V</text>
<text x="231.1" y="146.4">+5V</text>
<text x="253.7" y="146.4">+5V</text>
<text x="64.1" y="151.6">100nF 50V</text>
<text x="84.6" y="152.8" transform="rotate(-90 84.6 152.8)">16</text>
<text x="88.4" y="153.3">MAX3232ECAE</text>
<text x="138.6" y="153.3">DB9S</text>
<text x="232.2" y="151" transform="rotate(-90 232.2 151)">14</text>
<text x="254.8" y="151" transform="rotate(-90 254.8 151)">14</text>
<text x="51.9" y="158.5">100nF 50V</text>
<text x="69.3" y="156.8">V+</text>
<text x="74.5" y="156.8">2</text>
<text x="79" y="157.6">V+</text>
<text x="85.5" y="159.7" transform="rotate(-90 85.5 159.7)">VCC</text>
<text x="88.1" y="157.6">C1+</text>
<text x="88.4" y="161.1">C1-</text>
<text x="94.4" y="160.2">3</text>
<text x="94.4" y="156.8">1</text>
<text x="97.1" y="156.8">C1+</text>
<text x="97.1" y="160.2">C1-</text>
<text x="107.5" y="158.5">100nF 50V</text>
<text x="123.1" y="162">ATXD</text>
<text x="128.7" y="161.1">+5V</text>
<text x="135.3" y="158.5">1</text>
<text x="135.3" y="160.2">6</text>
<text x="135.3" y="162">2</text>
<text x="168.3" y="156.8">4</text>
<text x="168.3" y="160.2">5</text>
<text x="184.7" y="158.5">6</text>
<text x="218.6" y="162">100nF 50V</text>
<text x="233.1" y="158" transform="rotate(-90 233.1 158)">VCC</text>
<text x="235.1" y="156.9">MM74HC74AM</text>
<text x="241.2" y="162">100nF 50V</text>
<text x="255.7" y="158" transform="rotate(-90 255.7 158)">VCC</text>
<text x="257.7" y="156.8">MM74HC00M</text>
<text x="51.9" y="165.4">100nF 50V</text>
<text x="69.3" y="163.7">V-</text>
<text x="74.5" y="163.7">6</text>
<text x="79" y="164.6">V-</text>
<text x="88.1" y="164.6">C2+</text>
<text x="94.4" y="167.2">5</text>
<text x="94.4" y="163.7">4</text>
<text x="97.1" y="163.7">C2+</text>
<text x="97.1" y="167.2">C2-</text>
<text x="107.5" y="165.4">100nF 50V</text>
<text x="123.1" y="165.4">ARXD</text>
<text x="135.3" y="163.7">7</text>
<text x="135.3" y="165.4">3</text>
<text x="135.3" y="167.2">8</text>
<text x="171.6" y="163.9">MM74HC00M</text>
<text x="232.2" y="167.5" transform="rotate(-90 232.2 167.5)">7</text>
<text x="233.1" y="163" transform="rotate(-90 233.1 163)">GND</text>
<text x="254.8" y="167.5" transform="rotate(-90 254.8 167.5)">7</text>
<text x="255.7" y="163" transform="rotate(-90 255.7 163)">GND</text>
<text x="22.2" y="171.5">gTXD</text>
<text x="32.8" y="170.6">gTXD</text>
<text x="61.5" y="169.8">10k 1%</text>
<text x="67.2" y="173.3">GND</text>
<text x="73.6" y="172.4">10</text>
<text x="73.6" y="170.6">11</text>
<text x="79" y="173.3">T2in</text>
<text x="79" y="171.5">T1in</text>
<text x="87" y="171.5">T1out</text>
<text x="87" y="173.3">T2out</text>
<text x="88.4" y="168.1">C2-</text>
<text x="94.4" y="170.6">14</text>
<text x="94.4" y="172.4">7</text>
<text x="98.8" y="170.6">ATXD</text>
<text x="126.6" y="170.6">nEXTRESET9</text>
<text x="135.3" y="168.9">4</text>
<text x="135.3" y="172.4">5</text>
<text x="22.2" y="176.7">gRXD</text>
<text x="32.8" y="175.9">gRXD</text>
<text x="73.6" y="175.9">12</text>
<text x="74.5" y="177.6">9</text>
<text x="79" y="178.4">R2out</text>
<text x="79" y="176.7">R1out</text>
<text x="85.5" y="178.6" transform="rotate(-90 85.5 178.6)">GND</text>
<text x="87.7" y="176.7">R1in</text>
<text x="87.7" y="178.4">R2in</text>
<text x="94.4" y="175.9">13</text>
<text x="94.4" y="177.6">8</text>
<text x="98.8" y="175.9">ARXD</text>
<text x="99.1" y="178.4">GND</text>
<text x="177.8" y="179.3">Name</text>
<text x="190" y="179.3">Date</text>
<text x="201.3" y="178.4">StarLite Design. S.Peacock</text>
<text x="84.6" y="184" transform="rotate(-90 84.6 184)">15</text>
<text x="93.8" y="183.8">0K 1% (0805)</text>
<text x="98.8" y="181.7">R100</text>
<text x="112.7" y="181.7">R101</text>
<text x="112.9" y="183.8">0K 1% (0805)</text>
<text x="163.1" y="183.6">Designed:</text>
<text x="201.3" y="180.2">5 Countess Close</text>
<text x="201.3" y="181.9">Maupuia</text>
<text x="201.3" y="183.6">Wellington</text>
<text x="201.3" y="185.4">New Zealand</text>
<text x="6.3" y="188.2">A</text>
<text x="163.1" y="190.6">Checked:</text>
<text x="163.1" y="187.1">Drawn:</text>
<text x="172.6" y="187.1">S. Peacock</text>
<text x="187.4" y="187.1">17 July 2004</text>
<text x="271.9" y="188.2">A</text>
<text x="19.8" y="195.8">nEXTRESET</text>
<text x="32.8" y="194.9">nEXTRESET</text>
<text x="163.1" y="194.1">Approved:</text>
<text x="199.5" y="195.8">© 2003, StarLite Design.</text>
<text x="163.1" y="201">PCB Rev:</text>
<text x="163.1" y="203.6">File Name.</text>
<text x="197.8" y="198.4">Size.</text>
<text x="197.8" y="200.1">A3</text>
<text x="204.7" y="198.4">Part No.</text>
<text x="230.8" y="198.4">DWG No.</text>
<text x="230.8" y="200.1">AMSATZL-2004031202</text>
<text x="230.8" y="203.6">Date &amp; Time.</text>
<text x="252.5" y="203.6">Sheet.</text>
<text x="265.5" y="198.4">Rev.</text>
<text x="265.5" y="200.1">A00</text>
<text x="21.5" y="209.7">1</text>
<text x="55" y="209.7">2</text>
<text x="88.6" y="209.7">3</text>
<text x="122.1" y="209.7">4</text>
<text x="155.6" y="209.7">5</text>
<text x="163.1" y="206.2">C:\Documents and Settings\Darryl\Designtech PCBs\Protel\ASL\KiwiSAT\KiwiSat rev2\Protel\KiwiSat rev2.ddb - Documents\serial_io.sch</text>
<text x="189.1" y="209.7">6</text>
<text x="222.6" y="209.7">7</text>
<text x="230.8" y="206.2">13-Aug-2008</text>
<text x="243.8" y="206.2">12:24:43</text>
<text x="256.1" y="209.7">8</text>
<text x="256.8" y="206.2">10</text>
<text x="260.3" y="206.2">of</text>
<text x="262.9" y="206.2">11</text>
</g>
</svg>
